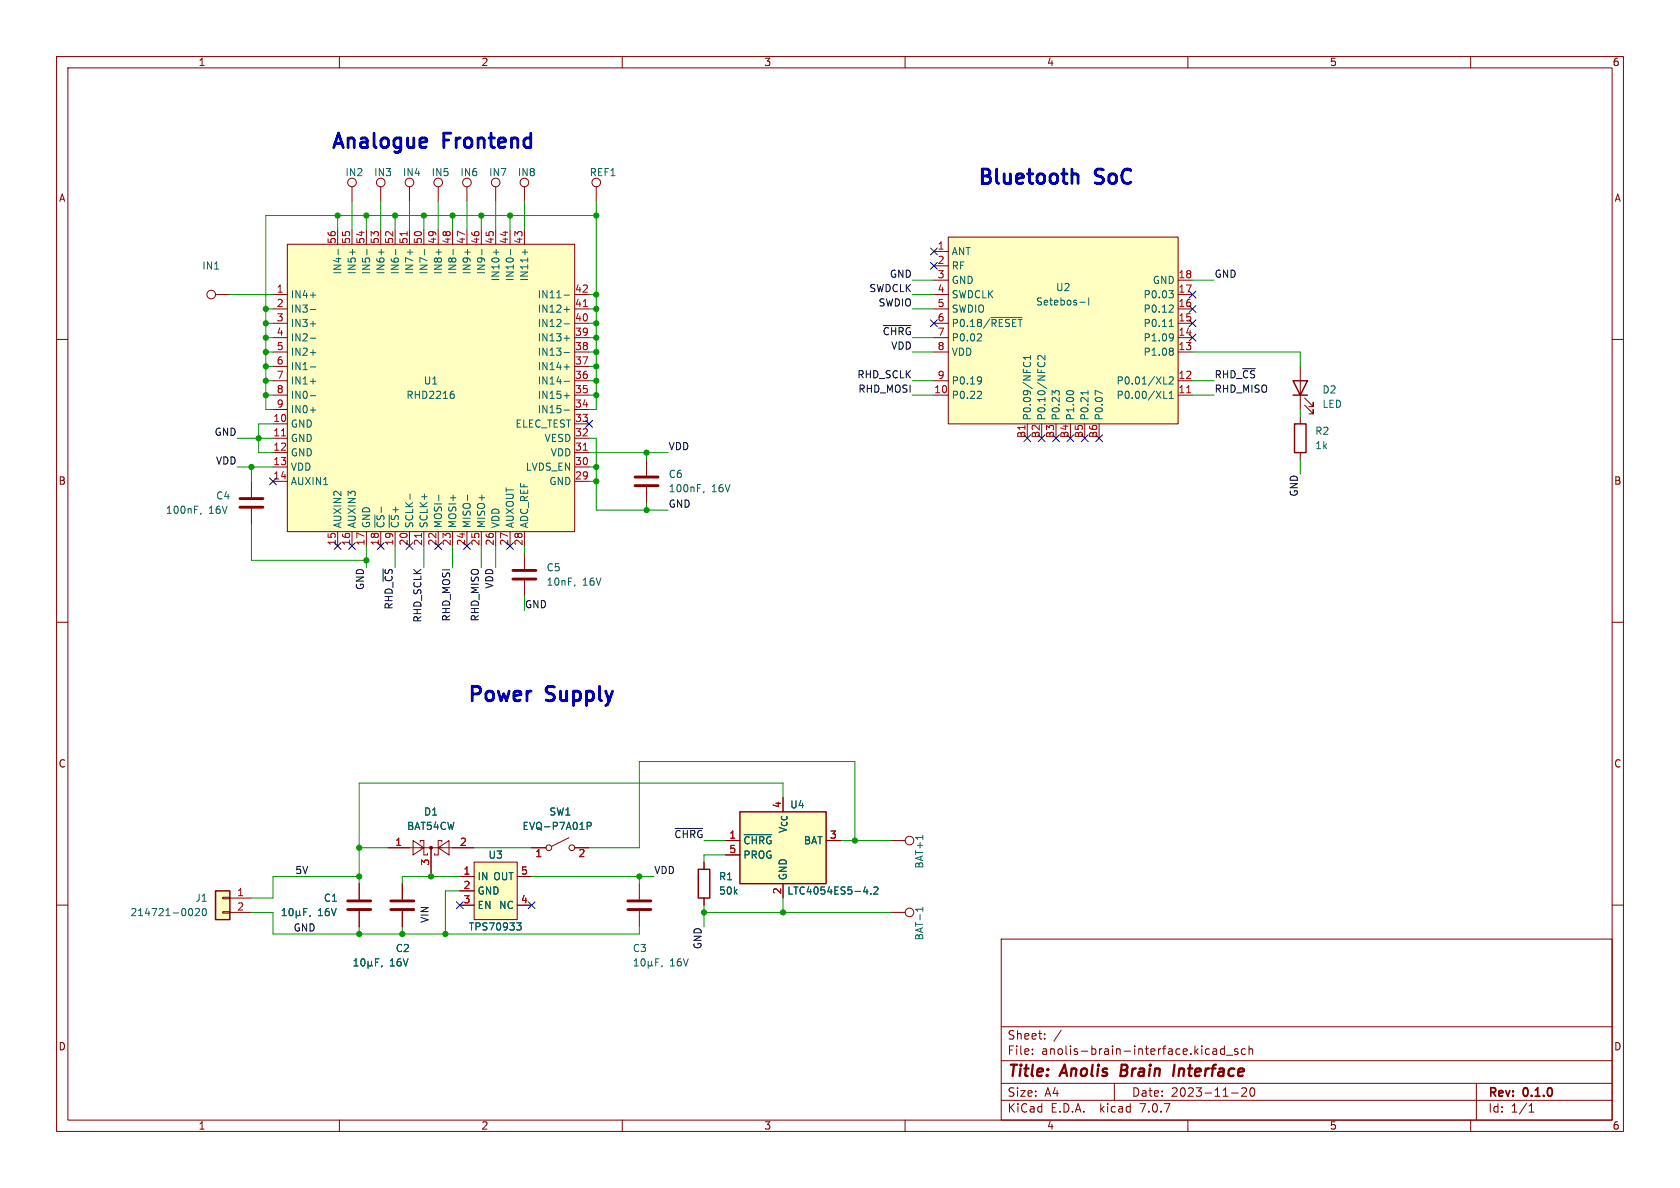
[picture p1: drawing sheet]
<svg xmlns="http://www.w3.org/2000/svg" width="297mm" height="210mm" viewBox="0 0 297 210" stroke-linecap="round" stroke-linejoin="round" font-family="sans-serif">
<g fill="none" stroke="#840000" stroke-width=".18">
<path d="M10 10h277v190h-277zM12 12h273v186h-273zM60 10v2M110 10v2M160 10v2M210 10v2M260 10v2M62.2 33v2.6M67.3 33v2.6M72.4 33v2.6M77.5 33v2.6M82.5 33v2.6"/>
<path d="M87.6 33v2.6M92.7 33v2.6M105.4 33v2.6M10 60h2M38.1 52.1h2.5M48.3 57.2h2.5M48.3 59.7h2.5M48.3 54.6h2.5M48.3 52.1h2.5M50.8 43.2h50.8v50.8h-50.8zM59.7 40.6v2.6M62.2 40.6v2.6"/>
<path d="M64.8 40.6v2.6M67.3 40.6v2.6M69.8 40.6v2.6M72.4 40.6v2.6M74.9 40.6v2.6M77.5 40.6v2.6M80 40.6v2.6M82.5 40.6v2.6M85.1 40.6v2.6M87.6 40.6v2.6M90.2 40.6v2.6M92.7 40.6v2.6"/>
<path d="M101.6 57.2h2.5M101.6 59.7h2.5M101.6 54.6h2.5M101.6 52.1h2.5M165.1 57.2h2.5M165.1 59.7h2.5M165.1 54.6h2.5M165.1 52.1h2.5M165.1 49.5h2.5M165.1 47h2.5M165.1 44.5h2.5M167.6 41.9h40.7v33h-40.7z"/>
<path d="M208.3 57.2h2.5M208.3 59.7h2.5M208.3 54.6h2.5M208.3 52.1h2.5M208.3 49.5h2.5M285 60h2M48.3 74.9h2.5M48.3 77.5h2.5M48.3 72.4h2.5M48.3 69.9h2.5M48.3 67.3h2.5M48.3 64.8h2.5"/>
<path d="M48.3 62.2h2.5M101.6 74.9h2.5M101.6 77.5h2.5M101.6 72.4h2.5M101.6 69.9h2.5M101.6 67.3h2.5M101.6 64.8h2.5M101.6 62.2h2.5M165.1 69.9h2.5M165.1 67.3h2.5M165.1 62.2h2.5M181.6 74.9v2.6"/>
<path d="M208.3 69.9h2.5M208.3 67.3h2.5M208.3 62.2h2.5M229.9 64.8v7.6M229.9 73.7v1.2M230.6 71.6l1.6 1.6v-.8v.8h-.8M230.6 70.4l1.6 1.5v-.8v.8h-.8M44.4 85.1v2.8M44.4 89.9v2.8M48.3 80h2.5M48.3 82.6h2.5M48.3 85.1h2.5"/>
<path d="M59.7 94v2.5M62.2 94v2.5M64.8 94v2.5M67.3 94v2.5M69.8 94v2.5M72.4 94v2.5M74.9 94v2.5M77.5 94v2.5M80 94v2.5M82.5 94v2.5M85.1 94v2.5M87.6 94v2.5"/>
<path d="M90.2 94v2.5M92.7 94v2.5M92.7 97.8v2.8M101.6 80h2.5M101.6 82.6h2.5M101.6 85.1h2.5M114.3 81.3v2.8M114.3 86.1v2.8M229.9 80v1.3M10 110h2M92.7 102.6v2.8M285 110h2"/>
<path d="M10 160h2M39.4 158.6h1.2v.3h-1.2zM40.6 158.8h3.8M63.5 156.2v2.8M68.6 149.9h15.2M71.1 156.2v2.8M73 148.6l1.9 1.3-1.9 1.2zM74.3 148.8v-.2h.6v2.5h.7v-.2M76.2 149.9v5M77.5 149.9l1.9-1.3v2.5zM78.1 148.8v-.2h-.6v2.5h-.7v-.2M81.3 157.5h2.5"/>
<path d="M81.3 154.9h2.5M83.8 152.4h7.6v10.2h-7.6zM91.4 154.9h2.6M94 149.9h2.5M100.6 148.1l-3.1 1.5M101.6 149.9h2.5M113 156.2v2.8M124.5 152.4v1.3M124.5 158.8v1.2M128.3 148.6h2.5M128.3 151.1h2.5M138.4 156.2v2.6"/>
<path d="M146 148.6h2.6M157.5 148.6h2.5M285 160h2M39.4 161.2h1.2v.2h-1.2zM40.6 161.3h3.8M63.5 161v2.8M71.1 161v2.8M81.3 160h2.5M91.4 160h2.6M113 161v2.8M157.5 161.3h2.5M177 166h108v32h-108z"/>
<path d="M60 198v2M110 198v2M160 198v2M177 194.5h108M177 191.5h108M177 187.5h108M177 181.5h108M182.5 186.3v.1M182.5 185.5v.1M184.7 183.6v.1M184.7 182.8v.1M187.6 182.1l-1.3 2"/>
<path d="M197 191.5v3M210 198v2M214.5 185.5h.5l.1 .9M215.1 185.8h-.5a.29 .29 0 0 0-.2 .3 .29 .29 0 0 0 .2 .3l.5-.1M216.5 185.5l-.5-.1-.3 .3v.4l.2 .2h.6M216.5 184.9v1.5M216.8 186.5h1.2M217.7 193.2h1.2M218.8 185.5l-.3-.1-.3 .2 .1 .2 .5 .2v.3h-.6M219.5 192.4l.6-.1 .2 .1 .1 .3-.9 1.1h.9M220.2 185.5l-.5-.1-.2 .3v.4l.1 .2h.6M220.8 185.5l.2-.1 .4 .1 .1 .9"/>
<path d="M220.8 184.9v1.5M221.2 192.4l.1-.1a.81 .81 0 0 1 .6 .6 .81 .81 0 0 1-.3 .8l-.1 .1a.81 .81 0 0 1-.6-.6 .81 .81 0 0 1 .3-.8zM260 198v2M261 191.5v6.5M270.3 196.6h.9M270.3 195.5l.4-.4v1.5"/>
<circle cx="62.2" cy="32.3" r=".76"/>
<circle cx="67.3" cy="32.3" r=".76"/>
<circle cx="72.4" cy="32.3" r=".76"/>
<circle cx="77.5" cy="32.3" r=".76"/>
<circle cx="82.5" cy="32.3" r=".76"/>
<circle cx="87.6" cy="32.3" r=".76"/>
<circle cx="92.7" cy="32.3" r=".76"/>
<circle cx="105.4" cy="32.3" r=".76"/>
<circle cx="37.3" cy="52.1" r=".76"/>
<circle cx="97" cy="149.9" r=".51"/>
<circle cx="101.1" cy="149.9" r=".51"/>
<circle cx="160.8" cy="148.6" r=".76"/>
<circle cx="160.8" cy="161.3" r=".76"/>
</g>
<path d="M198.3 188.2l-.2 2h.7M207.6 188.2l-.2 2" fill="none" stroke="#840000" stroke-width=".4"/>
<path d="M42.4 89.7h4.1M42.4 88.1h4.1M112.3 85.9h4M112.3 84.3h4M90.7 102.4h4M90.7 100.8h4M61.5 159.3h4M69.1 159.3h4.1M111 159.3h4.1M61.5 160.8h4M69.1 160.8h4.1M111 160.8h4.1" fill="none" stroke="#840000" stroke-width=".51"/>
<g fill="none" stroke="#006464" stroke-width=".18">
<path d="M54.9 57.2h.9M54.9 59.8h.9M54.9 54.7h.9M54.9 52.2h.9M59.8 44.1v1M62.3 44.1v1M64.9 44.1v1M67.4 44.1v1M69.9 44.1v1M72.5 44.1v1M75 44.1v1M77.6 44.1v1"/>
<path d="M80.1 44.1v1M82.6 44.1v1M85.2 44.1v1M87.7 44.1v1M90.3 44.1v1M92.8 44.1v1M99.7 57.2h1M99.7 59.8h1M99.7 54.7h1M99.7 52.2h1M173.3 59l.2 .2-.1 .3-.7 .8h.8M175.2 56.1h5.5"/>
<path d="M190.9 53.4h1M192.5 52.6v1.3M206.6 51.4h.8l-.4 .5M206.7 57.7h.7M206.9 56.6l.2-.1v1.2M207.2 51.9l.2 .2v.3l-.2 .2M207.2 53.9l.2 .3v.3l-.8 .7h.8M207.2 59l.2 .1a1.03 1.03 0 0 1-.2 1.1M207.4 59.5l-.2 .3M54.9 72.5h.9M54.9 69.9h.9M54.9 67.4h.9"/>
<path d="M54.9 64.9h.9M54.9 62.3h.9M79.8 69.6l.4 .1 .1 .2v.4l-.5 .1M79.9 69.2h.3M99.7 72.5h1M99.7 69.9h1M99.7 67.4h1M99.7 64.9h1M99.7 62.3h1M173.3 69.2l.2 .2-.1 .3-.7 .7h.8M173.3 66.6l.1 .1a1.03 1.03 0 0 1-.1 1.1M173.5 67.2l-.2 .2"/>
<path d="M181 64l-.1 .3 .1 .3M182.1 64l.1 .3-.1 .3M182.2 62.8v.8M182.2 63.2h-1.3l.4 .4M183.6 64l-.1 .3M184.6 64l.1 .3M184.7 62.8v.8l-.9-.8-.3 .3 .1 .5M186.5 69.3l.2-.2h.3l.3 .2M186.5 69.5l-.5-.4v.7M188.5 69.4a.79 .79 0 0 1 1.3 0M192.3 69.1v.7M192.3 69.4h-1.2l.2 .1"/>
<path d="M194.9 69.5l-1.3-.5v.8M205.7 70.4h.6M205.7 67.9h.6M206.7 70.4h.7M206.7 69.5l.4-.3v1.2M206.7 66.7l.5-.1 .2 .4-.8 .9h.8M207.2 61.5l.2 .3-.2 .3 .2 .2v.3l-.2 .2M35.6 90.7l-.2 .2M72.5 87.3v1M77.6 87.5v1M82.6 87.5v1M124.5 86.9l-.2 .2"/>
<path d="M101.7 103.4l-.2 .2M103.8 146h.6l.1-.2v-.3l-.7-.1v1.2M131.5 147.5h4.9M152.7 157.6h.8M153.9 157.9v.2M154.5 156.9l.5-.1 .2 .4-.8 .9h.8M163.1 147.7v.7M33.9 160.7l.2 .4-.2 .7M34.5 160.7l.5-.1 .3 .4-.8 .9h.8M35.9 160.7l.2-.1a.68 .68 0 0 1 .4 .6 .68 .68 0 0 1-.4 .7 .84 .84 0 0 1-.2-1.2zM49.9 161.9h.7M49.9 161l.3-.4v1.3"/>
<path d="M51.3 160.7l.1-.1a.68 .68 0 0 1 .4 .6 .68 .68 0 0 1-.4 .7 .84 .84 0 0 1-.1-1.2zM52.4 161.7l.1 .2h.3l.2-.2M52.4 161v1.3M53 161.7l.1 .2M53 161v.7M53.7 161.2h.4M54.3 160.6h-.6v1.3M54.8 161.8l-.1 .3M62.6 170.8h.7M62.6 169.9l.3-.4v1.3M64 169.6l.1-.1a.68 .68 0 0 1 .4 .6 .68 .68 0 0 1-.4 .7 .84 .84 0 0 1-.1-1.2zM65.1 170.6l.1 .2h.3l.2-.2"/>
<path d="M65.1 169.9v1.3M65.7 170.6l.1 .2M65.7 169.9v.7M66.4 170.1h.4M67 169.5h-.6v1.3M67.5 170.7l-.1 .2M91.3 163.1h.8l-.4 .5 .4 .1v.5l-.2 .2h-.4M112.1 170.8h.7M112.1 169.9l.4-.4v1.3M113.4 169.6l.2-.1a.68 .68 0 0 1 .5 .6 .68 .68 0 0 1-.5 .7l-.2-.2-.1-.3zM114.6 170.6l.2 .2h.2l.2-.2M114.6 169.9v1.3"/>
<path d="M115.2 170.6l.2 .2M115.2 169.9v.7M115.9 170.1h.4M116.5 169.5h-.6v1.3M117.1 170.7l-.1 .2M163.1 160.4v.7M163.1 160.7h-1.2l.3 .4"/>
</g>
<g fill="#ffffc2" stroke="#ffffc2" stroke-width=".18">
<path d="M50.8 43.2h50.8v50.8h-50.8z"/>
<path d="M83.8 152.4h7.6v10.2h-7.6z"/>
<path d="M167.6 41.9h40.7v33h-40.7z"/>
<path d="M38.1 157.5h2.5v5.1h-2.5z"/>
<path d="M130.8 143.5h15.2v12.7h-15.2z"/>
</g>
<path d="M72 40.9v.8M103.1 54.2h.7M49.8 77.1h.7M103.1 79.6h.7M209.8 69.4h.7M74.5 94.3v.7" fill="none" stroke="#a90000" stroke-width=".18"/>
<path d="M228.6 67.3h2.5l-1.2 2.6zM228.6 69.9h2.5M228.9 74.9h2v5.1h-2zM38.1 157.5h2.5v5.1h-2.5zM123.4 153.7h2.1v5.1h-2.1zM130.8 143.5h15.2v12.7h-15.2z" fill="none" stroke="#840000" stroke-width=".25"/>
<circle cx="76.2" cy="149.9" r=".25" fill="#840000" stroke="#840000" stroke-width=".18"/>
<path d="M156.2 57.6h4.9M119.3 146.5h4.9" fill="none" stroke="#0f0f0f" stroke-width=".18"/>
<path d="M190.2 30.7l.4 .4v1.3" fill="none" stroke="#0000c2" stroke-width=".51"/>
<g fill="none" stroke="#009600" stroke-width=".18">
<path d="M59.7 38.1v2.5M62.2 35.6v5M64.8 38.1v2.5M67.3 35.6v5M69.8 38.1v2.5M72.4 35.6v5M74.9 38.1v2.5M77.5 35.6v5M80 38.1v2.5M82.5 35.6v5M85.1 38.1v2.5M87.6 35.6v5"/>
<path d="M90.2 38.1v2.5M92.7 35.6v5M105.4 38.1h-58.4v34.3h1.3M105.4 35.6v36.8h-1.3M40.6 52.1h7.7M47 54.6h1.3M47 57.2h1.3M47 59.7h1.3M104.1 54.6h1.3M104.1 52.1h1.3M104.1 57.2h1.3M104.1 59.7h1.3"/>
<path d="M161.3 49.5h3.8M161.3 54.6h3.8M161.3 52.1h3.8M161.3 59.7h3.8M210.8 49.5h3.8M41.9 77.5h6.4M47 69.9h1.3M47 67.3h1.3M47 62.2h1.3M47 64.8h1.3M48.3 74.9h-2.6v5.1h2.6M104.1 69.9h1.3"/>
<path d="M104.1 67.3h1.3M104.1 62.2h1.3M104.1 64.8h1.3M104.1 77.5h1.3v12.7h12.7M161.3 69.9h3.8M161.3 67.3h3.8M161.3 62.2h3.8M210.8 62.2h19.1v2.6M210.8 69.9h3.8M210.8 67.3h3.8M229.9 72.4v1.3M41.9 82.6h6.4"/>
<path d="M44.4 92.7v6.4h20.4M44.4 82.6v2.5M64.8 96.5v3.8M69.8 96.5v3.8M74.9 96.5v3.8M80 96.5v3.8M85.1 96.5v3.8M87.6 96.5v3.8M92.7 96.5v1.3M104.1 80h14M104.1 82.6h1.3M104.1 85.1h1.3"/>
<path d="M114.3 80v1.3M114.3 88.9v1.3M229.9 81.3v2.5M92.7 105.4v2.6M63.5 154.9h-15.2v3.9h-3.9M63.5 149.9h5.1M81.3 154.9h-10.2v1.3M81.3 157.5h-2.6v7.6M83.8 149.9h10.2M94 154.9h21.6M113 154.9v1.3M124.5 148.6h3.8"/>
<path d="M128.3 151.1h-3.8v1.3M138.4 141v-2.6h-74.9v17.8M138.4 158.8v2.5M148.6 148.6h8.9M151.1 148.6v-14h-38.1v15.3h-8.9M44.4 161.3h3.9v3.8h64.7v-1.3M63.5 163.8v1.3M71.1 163.8v1.3M124.5 160v3.8M124.5 161.3h33"/>
</g>
<g fill="none" stroke="#000084" stroke-width=".18">
<path d="M164.5 56.5l1.2 1.3M164.5 43.8l1.2 1.3M164.5 46.4l1.2 1.2M165.7 56.5l-1.2 1.3M165.7 43.8l-1.2 1.3M165.7 46.4l-1.2 1.2M210.2 59.1l1.2 1.2M210.2 56.5l1.2 1.3M210.2 54l1.2 1.2M210.2 51.5l1.2 1.2M211.4 59.1l-1.2 1.2M211.4 56.5l-1.2 1.3"/>
<path d="M211.4 54l-1.2 1.2M211.4 51.5l-1.2 1.2M103.5 74.3l1.2 1.2M104.7 74.3l-1.2 1.2M181 76.9l1.2 1.2M182.2 76.9l-1.2 1.2M183.5 76.9l1.3 1.2M184.8 76.9l-1.3 1.2M186.1 76.9l1.2 1.2M187.3 76.9l-1.2 1.2M188.6 76.9l1.2 1.2M189.8 76.9l-1.2 1.2"/>
<path d="M191.2 76.9l1.2 1.2M192.4 76.9l-1.2 1.2M193.7 76.9l1.2 1.2M194.9 76.9l-1.2 1.2M47.7 84.5l1.2 1.2M48.9 84.5l-1.2 1.2M59.1 95.9l1.2 1.2M60.3 95.9l-1.2 1.2M61.6 95.9l1.2 1.2M62.8 95.9l-1.2 1.2M66.7 95.9l1.2 1.2M67.9 95.9l-1.2 1.2"/>
<path d="M71.8 95.9l1.2 1.2M73 95.9l-1.2 1.2M76.9 95.9l1.2 1.2M78.1 95.9l-1.2 1.2M81.9 95.9l1.3 1.2M83.2 95.9l-1.3 1.2M89.6 95.9l1.2 1.2M90.8 95.9l-1.2 1.2M80.7 159.4l1.2 1.2M81.9 159.4l-1.2 1.2M93.4 159.4l1.2 1.2M94.6 159.4l-1.2 1.2"/>
</g>
<g fill="#009600" stroke="#009600" stroke-width=".18">
<circle cx="113" cy="154.9" r=".46"/>
<circle cx="151.1" cy="148.6" r=".46"/>
<circle cx="138.4" cy="161.3" r=".46"/>
<circle cx="124.5" cy="161.3" r=".46"/>
<circle cx="114.3" cy="80" r=".46"/>
<circle cx="105.4" cy="52.1" r=".46"/>
<circle cx="105.4" cy="57.2" r=".46"/>
<circle cx="105.4" cy="54.6" r=".46"/>
<circle cx="105.4" cy="59.7" r=".46"/>
<circle cx="105.4" cy="62.2" r=".46"/>
<circle cx="105.4" cy="69.9" r=".46"/>
<circle cx="105.4" cy="67.3" r=".46"/>
<circle cx="105.4" cy="64.8" r=".46"/>
<circle cx="85.1" cy="38.1" r=".46"/>
<circle cx="90.2" cy="38.1" r=".46"/>
<circle cx="105.4" cy="38.1" r=".46"/>
<circle cx="80" cy="38.1" r=".46"/>
<circle cx="69.8" cy="38.1" r=".46"/>
<circle cx="74.9" cy="38.1" r=".46"/>
<circle cx="64.8" cy="99.1" r=".46"/>
<circle cx="114.3" cy="90.2" r=".46"/>
<circle cx="105.4" cy="85.1" r=".46"/>
<circle cx="105.4" cy="82.6" r=".46"/>
<circle cx="63.5" cy="165.1" r=".46"/>
<circle cx="71.1" cy="165.1" r=".46"/>
<circle cx="76.2" cy="154.9" r=".46"/>
<circle cx="63.5" cy="154.9" r=".46"/>
<circle cx="63.5" cy="149.9" r=".46"/>
<circle cx="78.7" cy="165.1" r=".46"/>
<circle cx="45.7" cy="77.5" r=".46"/>
<circle cx="47" cy="69.9" r=".46"/>
<circle cx="47" cy="62.2" r=".46"/>
<circle cx="47" cy="67.3" r=".46"/>
<circle cx="47" cy="54.6" r=".46"/>
<circle cx="44.4" cy="82.6" r=".46"/>
<circle cx="47" cy="59.7" r=".46"/>
<circle cx="47" cy="57.2" r=".46"/>
<circle cx="47" cy="64.8" r=".46"/>
<circle cx="59.7" cy="38.1" r=".46"/>
<circle cx="64.8" cy="38.1" r=".46"/>
</g>
<g font-size="3.5" fill="#0000c2">
<text x="58.4" y="26.4">Analogue</text>
<text x="78.5" y="26.4">Frontend</text>
<text x="172.7" y="32.8">Bluetooth</text>
<text x="193.8" y="32.8">SoC</text>
<text x="82.5" y="124.2">Power</text>
<text x="96.7" y="124.2">Supply</text>
</g>
<g font-size="2.8" fill="#840000">
<text x="178" y="190.9">Title:</text>
<text x="187.7" y="190.9">Anolis</text>
<text x="198.9" y="190.9">Brain</text>
<text x="209.1" y="190.9">Interface</text>
</g>
<g font-size="2.1" fill="#840000">
<text x="178" y="184">Sheet:</text>
<text x="178" y="186.7">File:</text>
<text x="184.1" y="186.7">anolis-brain-interface.kicad_sch</text>
<text x="178" y="196.9">KiCad</text>
<text x="178" y="194.1">Size:</text>
<text x="184.7" y="194.1">A4</text>
<text x="185.7" y="196.9">E.D.A.</text>
<text x="194.6" y="196.9">kicad</text>
<text x="200" y="194.1">Date:</text>
<text x="201.8" y="196.9">7.0.7</text>
<text x="207" y="194.1">2023-11-20</text>
<text x="263" y="194.3">Rev:</text>
<text x="263" y="196.9">Id:</text>
<text x="267.1" y="196.9">1/1</text>
<text x="269.4" y="194.3">0.1.0</text>
</g>
<g font-size="1.8" fill="#840000">
<text x="35" y="11.9">1</text>
<text x="85" y="11.9">2</text>
<text x="135" y="11.9">3</text>
<text x="185" y="11.9">4</text>
<text x="235" y="11.9">5</text>
<text x="285" y="11.9">6</text>
<text x="10.3" y="35.9">A</text>
<text x="285.3" y="35.9">A</text>
<text x="10.3" y="85.9">B</text>
<text x="285.3" y="85.9">B</text>
<text x="10.3" y="135.9">C</text>
<text x="285.3" y="135.9">C</text>
<text x="10.3" y="185.9">D</text>
<text x="285.3" y="185.9">D</text>
<text x="35" y="199.9">1</text>
<text x="85" y="199.9">2</text>
<text x="135" y="199.9">3</text>
<text x="185" y="199.9">4</text>
<text x="235" y="199.9">5</text>
<text x="285" y="199.9">6</text>
</g>
<g font-size="1.8" fill="#006464">
<text x="61" y="31.3">IN2</text>
<text x="66" y="31.3">IN3</text>
<text x="71.1" y="31.3">IN4</text>
<text x="76.2" y="31.3">IN5</text>
<text x="81.3" y="31.3">IN6</text>
<text x="86.4" y="31.3">IN7</text>
<text x="91.4" y="31.3">IN8</text>
<text x="104.1" y="31.3">REF1</text>
<text x="35.7" y="47.9">IN1</text>
<text x="168.1" y="47.9">RF</text>
<text x="168.1" y="45.3">ANT</text>
<text x="51.3" y="52.9">IN4+</text>
<text x="60.6" y="48.6" transform="rotate(-90 60.6 48.6)">IN4-</text>
<text x="63.1" y="48.6" transform="rotate(-90 63.1 48.6)">IN5+</text>
<text x="65.6" y="48.6" transform="rotate(-90 65.6 48.6)">IN5-</text>
<text x="68.2" y="48.6" transform="rotate(-90 68.2 48.6)">IN6+</text>
<text x="70.7" y="48.6" transform="rotate(-90 70.7 48.6)">IN6-</text>
<text x="73.3" y="48.6" transform="rotate(-90 73.3 48.6)">IN7+</text>
<text x="75.8" y="48.6" transform="rotate(-90 75.8 48.6)">IN7-</text>
<text x="78.3" y="48.6" transform="rotate(-90 78.3 48.6)">IN8+</text>
<text x="80.9" y="48.6" transform="rotate(-90 80.9 48.6)">IN8-</text>
<text x="83.4" y="48.6" transform="rotate(-90 83.4 48.6)">IN9+</text>
<text x="86" y="48.6" transform="rotate(-90 86 48.6)">IN9-</text>
<text x="88.5" y="49.8" transform="rotate(-90 88.5 49.8)">IN10+</text>
<text x="91" y="49.8" transform="rotate(-90 91 49.8)">IN10-</text>
<text x="93.6" y="49.8" transform="rotate(-90 93.6 49.8)">IN11+</text>
<text x="95" y="52.9">IN11-</text>
<text x="168.1" y="50.4">GND</text>
<text x="168.1" y="52.9">SWDCLK</text>
<text x="186.6" y="51.7">U2</text>
<text x="202.1" y="52.9">P0.03</text>
<text x="203.7" y="50.4">GND</text>
<text x="51.3" y="58">IN3+</text>
<text x="51.3" y="55.5">IN3-</text>
<text x="95" y="58">IN12-</text>
<text x="95" y="55.5">IN12+</text>
<text x="168.1" y="55.5">SWDIO</text>
<text x="168.1" y="58">P0.18/~{RESET}</text>
<text x="183.1" y="54.2">Setebos-I</text>
<text x="202.1" y="58">P0.11</text>
<text x="202.1" y="55.5">P0.12</text>
<text x="51.3" y="60.6">IN2-</text>
<text x="51.3" y="63.1">IN2+</text>
<text x="51.3" y="65.6">IN1-</text>
<text x="95" y="65.6">IN14+</text>
<text x="95" y="63.1">IN13-</text>
<text x="95" y="60.6">IN13+</text>
<text x="168.1" y="60.6">P0.02</text>
<text x="168.1" y="63.1">VDD</text>
<text x="202.1" y="63.1">P1.08</text>
<text x="202.1" y="60.6">P1.09</text>
<text x="51.3" y="68.2">IN1+</text>
<text x="51.3" y="70.7">IN0-</text>
<text x="71.7" y="70.7">RHD2216</text>
<text x="74.8" y="68.2">U1</text>
<text x="95" y="70.7">IN15+</text>
<text x="95" y="68.2">IN14-</text>
<text x="168.1" y="70.7">P0.22</text>
<text x="168.1" y="68.2">P0.19</text>
<text x="197.3" y="70.7">P0.00/XL1</text>
<text x="197.3" y="68.2">P0.01/XL2</text>
<text x="233.7" y="69.8">D2</text>
<text x="51.3" y="75.8">GND</text>
<text x="51.3" y="73.3">IN0+</text>
<text x="91" y="75.8">ELEC_TEST</text>
<text x="95" y="73.3">IN15-</text>
<text x="182.5" y="74.4" transform="rotate(-90 182.5 74.4)">P0.09/NFC1</text>
<text x="185" y="74.4" transform="rotate(-90 185 74.4)">P0.10/NFC2</text>
<text x="187.6" y="74.4" transform="rotate(-90 187.6 74.4)">P0.23</text>
<text x="190.1" y="74.4" transform="rotate(-90 190.1 74.4)">P1.00</text>
<text x="192.6" y="74.4" transform="rotate(-90 192.6 74.4)">P0.21</text>
<text x="195.2" y="74.4" transform="rotate(-90 195.2 74.4)">P0.07</text>
<text x="232.4" y="77.1">R2</text>
<text x="233.7" y="72.3">LED</text>
<text x="51.3" y="78.3">GND</text>
<text x="51.3" y="80.9">GND</text>
<text x="51.3" y="83.4">VDD</text>
<text x="92.8" y="83.4">LVDS_EN</text>
<text x="96.2" y="78.3">VESD</text>
<text x="97.3" y="80.9">VDD</text>
<text x="232.4" y="79.6">1k</text>
<text x="38.1" y="88.5">C4</text>
<text x="51.3" y="86">AUXIN1</text>
<text x="97" y="86">GND</text>
<text x="118.1" y="84.7">C6</text>
<text x="118.1" y="87.2">100nF,</text>
<text x="125.8" y="87.2">16V</text>
<text x="29.2" y="91">100nF,</text>
<text x="36.9" y="91">16V</text>
<text x="60.6" y="93.5" transform="rotate(-90 60.6 93.5)">AUXIN2</text>
<text x="63.1" y="93.5" transform="rotate(-90 63.1 93.5)">AUXIN3</text>
<text x="65.6" y="93.5" transform="rotate(-90 65.6 93.5)">GND</text>
<text x="68.2" y="93.5" transform="rotate(-90 68.2 93.5)">~{CS}-</text>
<text x="70.7" y="93.5" transform="rotate(-90 70.7 93.5)">~{CS}+</text>
<text x="73.3" y="93.5" transform="rotate(-90 73.3 93.5)">SCLK-</text>
<text x="75.8" y="93.5" transform="rotate(-90 75.8 93.5)">SCLK+</text>
<text x="78.3" y="93.5" transform="rotate(-90 78.3 93.5)">MOSI-</text>
<text x="80.9" y="93.5" transform="rotate(-90 80.9 93.5)">MOSI+</text>
<text x="83.4" y="93.5" transform="rotate(-90 83.4 93.5)">MISO-</text>
<text x="86" y="93.5" transform="rotate(-90 86 93.5)">MISO+</text>
<text x="88.5" y="93.5" transform="rotate(-90 88.5 93.5)">VDD</text>
<text x="91" y="93.5" transform="rotate(-90 91 93.5)">AUXOUT</text>
<text x="93.6" y="93.5" transform="rotate(-90 93.6 93.5)">ADC_REF</text>
<text x="96.5" y="101.2">C5</text>
<text x="96.5" y="103.7">10nF,</text>
<text x="103" y="103.7">16V</text>
<text x="139.6" y="143.1">U4</text>
<text x="71.9" y="146.9">BAT54CW</text>
<text x="74.9" y="144.4">D1</text>
<text x="92.3" y="146.9">EVQ-P7A01P</text>
<text x="97" y="144.4">SW1</text>
<text x="131.3" y="149.5">~{CHRG}</text>
<text x="139.3" y="147.4" transform="rotate(-90 139.3 147.4)">V_{CC}</text>
<text x="142" y="149.5">BAT</text>
<text x="84.3" y="155.8">IN OUT</text>
<text x="86.3" y="152">U3</text>
<text x="127" y="155.8">R1</text>
<text x="131.3" y="152">PROG</text>
<text x="139.3" y="155.7" transform="rotate(-90 139.3 155.7)">GND</text>
<text x="163.4" y="153.6" transform="rotate(-90 163.4 153.6)">BAT+1</text>
<text x="34.4" y="159.6">J1</text>
<text x="57.2" y="159.6">C1</text>
<text x="84.3" y="158.3">GND</text>
<text x="84.3" y="160.9">EN</text>
<text x="88.1" y="160.9">NC</text>
<text x="127" y="158.3">50k</text>
<text x="139.1" y="158.3">LTC4054ES5-4.2</text>
<text x="22.9" y="162.2">214721-0020</text>
<text x="56.2" y="162.2">16V</text>
<text x="82.8" y="164.7">TPS70933</text>
<text x="163.4" y="166.3" transform="rotate(-90 163.4 166.3)">BAT-1</text>
<text x="68.9" y="171">16V</text>
<text x="69.9" y="168.5">C2</text>
<text x="111.8" y="168.5">C3</text>
<text x="118.4" y="171">16V</text>
</g>
<g font-size="1.8" fill="#a90000">
<text x="59.4" y="43.2" transform="rotate(-90 59.4 43.2)">56</text>
<text x="62" y="43.2" transform="rotate(-90 62 43.2)">55</text>
<text x="64.5" y="43.2" transform="rotate(-90 64.5 43.2)">54</text>
<text x="67.1" y="43.2" transform="rotate(-90 67.1 43.2)">53</text>
<text x="69.6" y="43.2" transform="rotate(-90 69.6 43.2)">52</text>
<text x="72.1" y="43.2" transform="rotate(-90 72.1 43.2)">51</text>
<text x="74.7" y="43.2" transform="rotate(-90 74.7 43.2)">50</text>
<text x="77.2" y="43.2" transform="rotate(-90 77.2 43.2)">49</text>
<text x="79.8" y="43.2" transform="rotate(-90 79.8 43.2)">48</text>
<text x="82.3" y="43.2" transform="rotate(-90 82.3 43.2)">47</text>
<text x="84.8" y="43.2" transform="rotate(-90 84.8 43.2)">46</text>
<text x="87.4" y="43.2" transform="rotate(-90 87.4 43.2)">45</text>
<text x="89.9" y="43.2" transform="rotate(-90 89.9 43.2)">44</text>
<text x="92.5" y="43.2" transform="rotate(-90 92.5 43.2)">43</text>
<text x="165.7" y="46.7">2</text>
<text x="165.7" y="44.2">1</text>
<text x="48.8" y="51.8">1</text>
<text x="101.6" y="51.8">42</text>
<text x="165.7" y="49.3">3</text>
<text x="165.7" y="51.8">4</text>
<text x="208.2" y="51.8">17</text>
<text x="208.2" y="49.3">18</text>
<text x="48.8" y="56.9">3</text>
<text x="48.8" y="59.4">4</text>
<text x="48.8" y="54.4">2</text>
<text x="101.6" y="59.4">39</text>
<text x="101.6" y="56.9">40</text>
<text x="101.6" y="54.4">41</text>
<text x="165.7" y="54.4">5</text>
<text x="165.7" y="56.9">6</text>
<text x="165.7" y="59.4">7</text>
<text x="208.2" y="59.4">14</text>
<text x="208.2" y="56.9">15</text>
<text x="208.2" y="54.4">16</text>
<text x="48.8" y="62">5</text>
<text x="48.8" y="64.5">6</text>
<text x="101.6" y="64.5">37</text>
<text x="101.6" y="62">38</text>
<text x="165.7" y="62">8</text>
<text x="208.2" y="62">13</text>
<text x="48.8" y="67.1">7</text>
<text x="48.8" y="69.6">8</text>
<text x="101.6" y="69.6">35</text>
<text x="101.6" y="67.1">36</text>
<text x="165.1" y="69.6">10</text>
<text x="165.7" y="67.1">9</text>
<text x="208.2" y="69.6">11</text>
<text x="208.2" y="67.1">12</text>
<text x="48.2" y="74.7">10</text>
<text x="48.2" y="77.2">11</text>
<text x="48.8" y="72.1">9</text>
<text x="101.6" y="77.2">32</text>
<text x="101.6" y="74.7">33</text>
<text x="101.6" y="72.1">34</text>
<text x="181.4" y="77.5" transform="rotate(-90 181.4 77.5)">B1</text>
<text x="183.9" y="77.5" transform="rotate(-90 183.9 77.5)">B2</text>
<text x="186.4" y="77.5" transform="rotate(-90 186.4 77.5)">B3</text>
<text x="189" y="77.5" transform="rotate(-90 189 77.5)">B4</text>
<text x="191.5" y="77.5" transform="rotate(-90 191.5 77.5)">B5</text>
<text x="194.1" y="77.5" transform="rotate(-90 194.1 77.5)">B6</text>
<text x="48.2" y="79.8">12</text>
<text x="48.2" y="82.3">13</text>
<text x="101.6" y="82.3">30</text>
<text x="101.6" y="79.8">31</text>
<text x="48.2" y="84.8">14</text>
<text x="101.6" y="84.8">29</text>
<text x="59.4" y="96.6" transform="rotate(-90 59.4 96.6)">15</text>
<text x="62" y="96.6" transform="rotate(-90 62 96.6)">16</text>
<text x="64.5" y="96.6" transform="rotate(-90 64.5 96.6)">17</text>
<text x="67.1" y="96.6" transform="rotate(-90 67.1 96.6)">18</text>
<text x="69.6" y="96.6" transform="rotate(-90 69.6 96.6)">19</text>
<text x="72.1" y="96.6" transform="rotate(-90 72.1 96.6)">20</text>
<text x="74.7" y="96.6" transform="rotate(-90 74.7 96.6)">21</text>
<text x="77.2" y="96.6" transform="rotate(-90 77.2 96.6)">22</text>
<text x="79.8" y="96.6" transform="rotate(-90 79.8 96.6)">23</text>
<text x="82.3" y="96.6" transform="rotate(-90 82.3 96.6)">24</text>
<text x="84.8" y="96.6" transform="rotate(-90 84.8 96.6)">25</text>
<text x="87.4" y="96.6" transform="rotate(-90 87.4 96.6)">26</text>
<text x="89.9" y="96.6" transform="rotate(-90 89.9 96.6)">27</text>
<text x="92.5" y="96.6" transform="rotate(-90 92.5 96.6)">28</text>
<text x="138.2" y="142.9" transform="rotate(-90 138.2 142.9)">4</text>
<text x="69.8" y="149.6">1</text>
<text x="81.2" y="149.6">2</text>
<text x="128.8" y="148.3">1</text>
<text x="146.6" y="148.3">3</text>
<text x="75.9" y="153.1" transform="rotate(-90 75.9 153.1)">3</text>
<text x="81.8" y="154.7">1</text>
<text x="92" y="154.7">5</text>
<text x="94.5" y="151.8">1</text>
<text x="102.2" y="151.8">2</text>
<text x="128.8" y="150.9">5</text>
<text x="41.8" y="158.5">1</text>
<text x="41.8" y="161">2</text>
<text x="81.8" y="157.2">2</text>
<text x="81.8" y="159.8">3</text>
<text x="92" y="159.8">4</text>
<text x="138.2" y="158.2" transform="rotate(-90 138.2 158.2)">2</text>
</g>
<g font-size="1.8" fill="#0f0f0f">
<text x="153.6" y="51.7">SWDCLK</text>
<text x="157.2" y="49.2">GND</text>
<text x="214.6" y="49.2">GND</text>
<text x="155.2" y="54.3">SWDIO</text>
<text x="155.9" y="59.3">~{CHRG}</text>
<text x="157.5" y="61.9">VDD</text>
<text x="151.5" y="67">RHD_SCLK</text>
<text x="151.7" y="69.5">RHD_MOSI</text>
<text x="214.6" y="67">RHD_~{CS}</text>
<text x="214.6" y="69.5">RHD_MISO</text>
<text x="37.8" y="77.1">GND</text>
<text x="38.1" y="82.2">VDD</text>
<text x="118.1" y="79.7">VDD</text>
<text x="118.1" y="89.8">GND</text>
<text x="229.5" y="87.9" transform="rotate(-90 229.5 87.9)">GND</text>
<text x="64.4" y="104.4" transform="rotate(-90 64.4 104.4)">GND</text>
<text x="69.5" y="107.9" transform="rotate(-90 69.5 107.9)">RHD_~{CS}</text>
<text x="87.3" y="104.2" transform="rotate(-90 87.3 104.2)">VDD</text>
<text x="92.7" y="107.6">GND</text>
<text x="74.6" y="110.1" transform="rotate(-90 74.6 110.1)">RHD_SCLK</text>
<text x="79.7" y="110" transform="rotate(-90 79.7 110)">RHD_MOSI</text>
<text x="84.7" y="110" transform="rotate(-90 84.7 110)">RHD_MISO</text>
<text x="119.1" y="148.2">~{CHRG}</text>
<text x="52.1" y="154.6">5V</text>
<text x="115.6" y="154.6">VDD</text>
<text x="51.8" y="164.8">GND</text>
<text x="75.9" y="163.2" transform="rotate(-90 75.9 163.2)">VIN</text>
<text x="124.1" y="167.9" transform="rotate(-90 124.1 167.9)">GND</text>
</g>
</svg>
